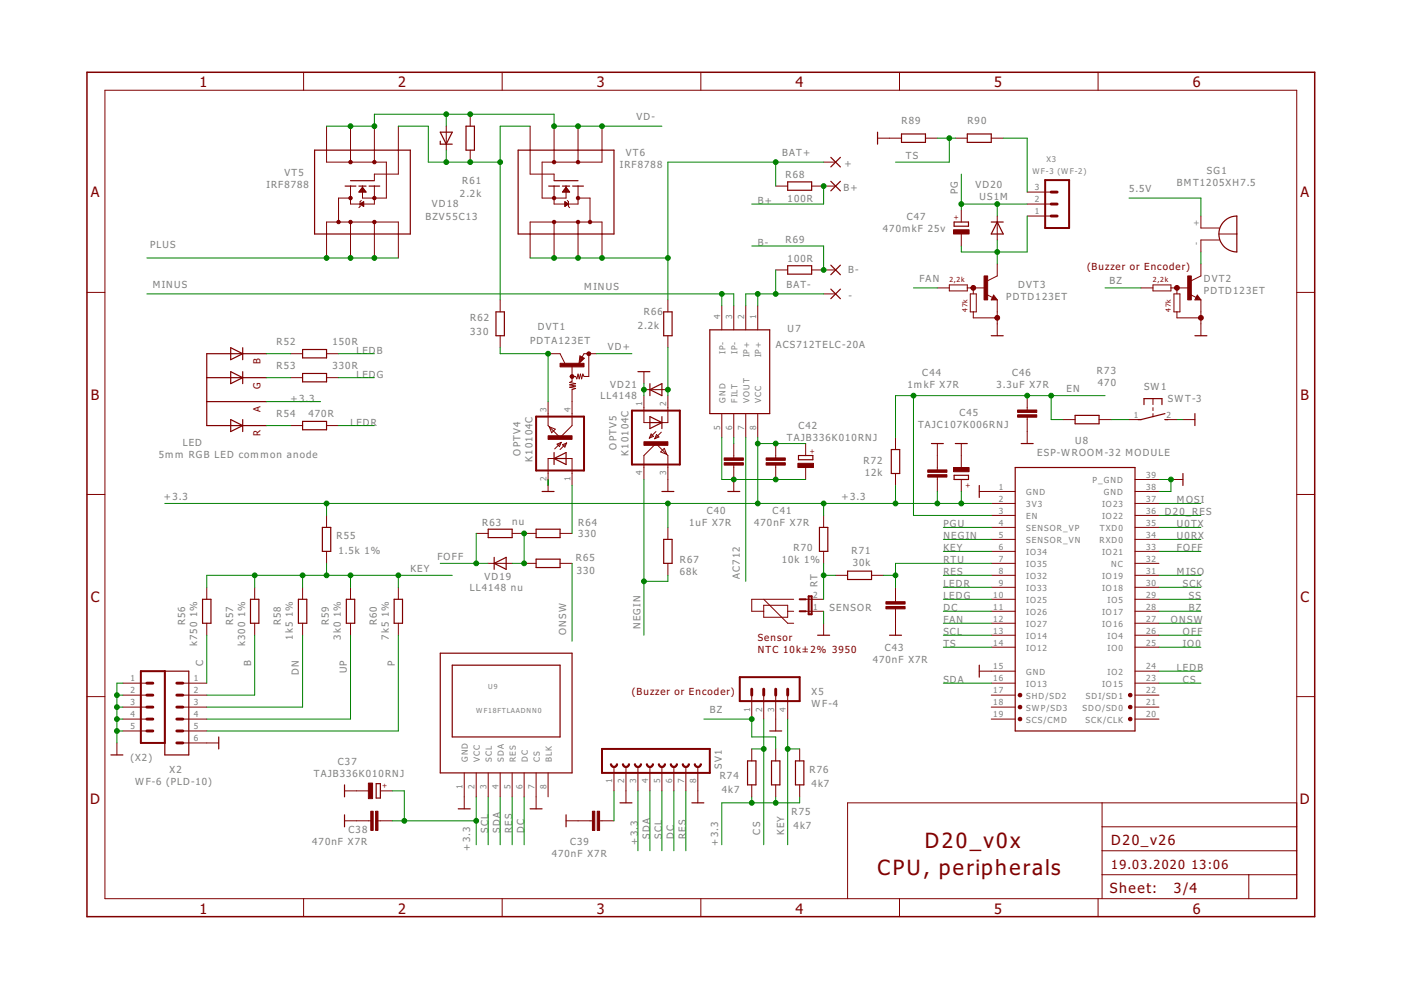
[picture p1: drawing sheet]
<svg xmlns="http://www.w3.org/2000/svg" width="297mm" height="210mm" viewBox="0 0 297 210" stroke-linecap="round" stroke-linejoin="round" font-family="sans-serif">
<g fill="none" stroke="#800000" stroke-width=".21">
<path d="M22.2 19.1h252.7v171.4h-252.7zM64.4 15.3v3.8M106.5 15.3v3.8M148.6 15.3v3.8M190.7 15.3v3.8M232.8 15.3v3.8M69.2 26.8v7.6h12.7v7.6h-5v-2.5M74.3 39.5v3.8h5.1v-3.8M74.3 26.8v7.6M76.6 40h.4M76.8 39.9h.2M76.8 39.7h.1"/>
<path d="M76.9 39.7l.7 1h-1.5zM79.4 26.8v7.6M84.5 26.8v10.1h-5.1v1.3M94.6 26.8v5M99.7 24.2v2.6M99.7 31.8v2.6M112.4 26.8v10.1h5.1v1.3M117.5 26.8v7.6M117.5 39.5v3.8h5.1v-3.8M119.8 40h.4M119.9 39.9h.2M120 39.7h.1"/>
<path d="M120 39.7l.8 1h-1.5zM122.6 26.8v7.6M127.6 26.8v7.6h-12.7v7.6h5.1v-2.5M164.5 39.5h2.5M172.1 39.5h5.1M174.6 34.4h2.6M186.1 29.3h5M196.2 29.3h2.5M202.5 29.3h2.6M210.2 29.3h2.5M69.2 54.7v-7.6h15.3v7.6M74.3 42h-2.5v5.1"/>
<path d="M74.3 47.1v7.6M76.2 40.6h1.3M76.3 40.4h1.1M76.3 43.3l.8-.5v1zM76.4 40.3h.9M76.4 43.2h.7M76.5 43.3h.6M76.5 40.2h.7M76.6 40.1h.5M76.6 43.1h.5M76.6 42.5l-.3 .3v1l-.2 .2M76.6 43.5h.5"/>
<path d="M76.8 43h.3M76.8 43.6h.3M76.9 42.9h.2M77 43.7h.1M79.4 47.1v7.6M112.4 54.7v-7.6h15.2v7.6M117.5 47.1v7.6M119.4 40.6h1.3M119.5 40.4h1.1M119.5 40.3h1M119.6 40.2h.8M119.7 40.1h.6"/>
<path d="M119.8 42.8l.7 .5-.7 .5zM119.8 43.7h.1M119.8 43.6h.2M119.8 43.5h.4M119.8 43.3h.6M119.8 43.2h.7M119.8 43.1h.5M119.8 43h.3M119.8 42.9h.1M120.3 42.5l.2 .3v1l.3 .2M122.6 42h2.5v5.1M122.6 47.1v7.6"/>
<path d="M164.5 57.2h2.5M172.1 57.2h5.1M203.8 44.5v2.6M203.8 49.6v2.6M211.4 45.8v5.1M211.4 56v2.5l-2 1M217.8 43.3h5.1M217.8 40.7h5.1M217.8 45.8h5.1M254.6 56v2.5l-2 1M254.6 45.8v2.5h4M258.4 49.6h3.8"/>
<path d="M258.6 50.9h-4v2.5M18.4 62h3.8M61.6 75h2.6M69.2 75h2.6M106 63.6v2.5M106 71.2v2.5M116.2 75h2.5l1.1 2M121.3 77.8v3l-.5 .3 1.2 .2-1.2 .3 1.2 .3-1.2 .2 1.2 .3-.7 .2v7.6l-2.6 2.6-2.5-2.6v-5M123 75.5l.9 .5-1.1 1zM124.8 75v4.8h-1l-.2-.5-.3 1-.2-1-.3 1-.2-1-.3 1-.3-.5h-.7M126.4 75h-2.6l-.4 .7M136.5 78.8v2.5"/>
<path d="M141.6 63.6v2.5M141.6 71.2v2.5M153 64.9v5M155.6 64.9v5M158.1 64.9v5M160.7 64.9v5M174.6 62.3h2.6M198.7 61h2.6M201.3 60.4h3.8v1.3h-3.8zM205.1 61h3.8M205.7 62.3h1.3v3.8h-1.3zM206.4 61v1.3"/>
<path d="M206.4 66.1v1.3h5M209.2 62.5l1.2 .6M210.7 62.6l.7 1h-1.2zM211.4 63.6v7.6M241.9 61h2.6M244.5 60.4h3.8v1.3h-3.8zM248.3 61h3.8M248.9 62.3h1.3v3.8h-1.3zM249.5 66.1v1.3h5.1M249.5 61v1.3M252.4 62.5l1.2 .6M253.9 62.6l.7 1h-1.3z"/>
<path d="M254.6 63.6v7.6M274.9 62h3.8M61.6 90.2h2.6M61.6 80.1h2.6M69.2 90.2h2.6M69.2 80.1h2.6M116.5 90.5l1.2 .5-.7 .8zM117.5 97.2h-1.3v7M118.1 94.2l.9-.4-.4 .9zM119 93.8l-1.4 1.4M119.3 94.3l.8-.4-.3 .9zM120 97.2h1.3v5.7"/>
<path d="M120.1 93.9l-1.4 1.4M136.5 83.9v5.7h1.3M136.5 82.6h5.1M138 92l.6 .5-.9 .4zM139.1 91.5l-1.4 1.4M139.2 92.1l.5 .5-.9 .4zM140.2 91.6l-1.4 1.4M140.8 95.1l.6 1.2-1.3-.5zM141.6 83.9v5.7h-1.3M153 87.7v5.1M155.6 87.7v5.1M155.6 94v3.1"/>
<path d="M155.6 98.6v5.6M158.1 87.7v5.1M160.7 87.7v5.1M164.5 94v3.1M164.5 98.6v3.1M170.8 94v2.6M170.8 99.1v2.6M189.9 92.8v2.5M198.7 94v5.6M203.8 94v5.1M217.8 83.9v3M217.8 88.5v5.5"/>
<path d="M225.4 89h2.5M233 89h2.6M239.4 89h2.5M244.5 84.5v1.3M244.5 86.4v.7M244.5 87.7v.6M247 89h2.5M250.8 89h2.5M18.4 104.8h3.8M69.2 109.3v2.5M69.2 116.9v2.5M101 113.1h2.5"/>
<path d="M103.5 119.4h5.1M108.6 113.1h5.1M111.1 119.4h2.6M118.7 113.1h2.6M118.7 119.4h2.6M136.5 101.7v-5.1l2.6-2.6 2.5 2.6v7.6M141.6 111.8v2.6M141.6 119.4v2.6M174.6 109.3v2.5M174.6 116.9v2.5M189.9 100.4v2.5M198.7 101.2v3"/>
<path d="M203.8 101.7v2.5M207.6 104.2h7.6M210.2 119.4h5M210.2 109.3h5M210.2 111.8h5M210.2 114.4h5M210.2 116.9h5M210.2 106.7h5M240.6 119.4h5.1M240.6 104.2h5.1M240.6 109.3h5.1M240.6 111.8h5.1"/>
<path d="M240.6 114.4h5.1M240.6 116.9h5.1M240.6 106.7h5.1M240.6 101.7h5.1M248.3 101.7h2.5M274.9 104.8h3.8M43.8 124.5v2.6M43.8 132.1v2.6M54 124.5v2.6M54 132.1v2.6M64.2 124.5v2.6M64.2 132.1v2.6"/>
<path d="M74.3 124.5v2.6M74.3 132.1v2.6M84.5 124.5v2.6M84.5 132.1v2.6M161.9 128.3h5.1v2.6h-5.1zM161.9 127.1l5.1 5h1.3M167 129.6h1.3M168.3 127.1h-8.9v2.5h2.5M170.8 129.6h3.8M170.8 127.1h3.8M174.6 132.1v2.6M177.2 122h2.5"/>
<path d="M184.8 122h2.5M189.9 124.5v3.1M189.9 129.1v5.6M210.2 129.6h5M210.2 127.1h5M210.2 132.1h5M210.2 122h5M210.2 124.5h5M210.2 134.7h5M210.2 137.2h5M240.6 129.6h5.1M240.6 127.1h5.1"/>
<path d="M240.6 132.1h5.1M240.6 122h5.1M240.6 124.5h5.1M240.6 134.7h5.1M240.6 137.2h5.1M18.4 147.7h3.8M24.8 157.5v2.6M26.1 144.8h5M26.1 147.4h5M26.1 149.9h5M26.1 152.5h5M26.1 155h5"/>
<path d="M38.8 144.8h5M38.8 147.4h5M38.8 149.9h5M38.8 152.5h5M38.8 155h5M38.8 157.5h7.6M159.4 147.4v5.1M159.4 158.8v2.5M161.9 147.4v5.1M164.5 147.4v7.6M164.5 158.8v2.5M167 147.4v5.1"/>
<path d="M169.5 158.8v2.5M207.6 142.3h7.6M210.2 144.8h5M210.2 147.4h5M210.2 149.9h5M210.2 152.5h5M240.6 144.8h5.1M240.6 142.3h5.1M240.6 147.4h5.1M240.6 149.9h5.1M240.6 152.5h5.1M274.9 147.7h3.8"/>
<path d="M73 174h5.6M73 167.7h5.1M80.1 174h3.1M80.6 167.7h2.6M98.4 163.9v7.6M101 163.9v5.1M103.5 163.9v5.1M106 163.9v5.1M108.6 163.9v5.1M111.1 163.9v5.1M113.7 163.9v7.6M116.2 163.9v5.1"/>
<path d="M120 174h5.6M127.1 174h3.1M130.2 162.6v5.1M132.7 162.6v7.6M135.3 162.6v5.1M137.8 162.6v5.1M140.3 162.6v5.1M142.9 162.6v5.1M145.4 162.6v5.1M148 162.6v7.6M159.4 166.4v2.6M164.5 166.4v2.6"/>
<path d="M169.5 166.4v2.6M233.7 170.2v20.3M233.7 175.3h41.2M274.9 170.2h-95.2v20.3M64.4 190.5v3.9M106.5 190.5v3.9M148.6 190.5v3.9M190.7 190.5v3.9M232.8 190.5v3.9M233.7 185.5h41.2M233.7 180.4h41.2M264.8 185.5v5"/>
</g>
<path d="M18.4 15.3h260.3v179.1h-260.3z" fill="none" stroke="#800000" stroke-width=".32"/>
<g fill="none" stroke="#800000" stroke-width=".25">
<path d="M66.7 31.8h20.3v17.8h-20.3zM73.2 39.5h2.3M74.3 38.3h5.1M76.1 39.5h1.5M78.3 39.5h2.2M93.3 28h2.6l-1.3 2.6zM93.3 29.9v.7h2.6M98.8 26.8h1.8v5h-1.8zM109.9 31.8h20.3v17.8h-20.3zM116.3 39.5h2.3M117.5 38.3h5.1M119.3 39.5h1.5"/>
<path d="M121.4 39.5h2.3M167 38.6h5.1v1.7h-5.1zM176.1 38.4l2.1 2.1M176.1 33.4l2.1 2M178.2 38.4l-2.1 2.1M178.2 33.4l-2.1 2M186.1 28v2.6M191.1 28.4h5.1v1.8h-5.1zM205.1 28.4h5.1v1.8h-5.1zM167 56.3h5.1v1.8h-5.1zM176.1 56.2l2.1 2.1M178.2 56.2l-2.1 2.1"/>
<path d="M202.3 47.1h3v.9h-3zM210.2 47.1h2.5M211.4 47.1l1.3 2.5h-2.5zM259.4 47.1l.3-.4a3.7 3.7 0 0 1 2.5-.9v7.6a3.8 3.8 0 0 1-3.4-2.2 3.8 3.8 0 0 1 .6-4.1zM48.9 73.7l2.6 1.3-2.6 1.3zM48.9 78.8l2.6 1.3-2.6 1.2zM51.5 73.7v2.6M51.5 78.8v2.5M56.5 75h-12.7v15.2h12.7M64.2 74.1h5v1.8h-5zM64.2 79.2h5v1.8h-5zM105.2 66.1h1.7v5.1h-1.7z"/>
<path d="M123.1 75.6l.6 .4-.8 .8 .2-1 .3 .2-.2 .4v-.4M135.3 78.8h2.5M140.7 66.1h1.8v5.1h-1.8zM150.5 69.9h12.7v17.8h-12.7zM176.1 61.3l2.1 2M178.2 61.3l-2.1 2M210.2 71.2h2.5M210.7 63.1l.1 .2h-.4l.3-.5 .5 .7h-.8M253.3 71.2h2.6M253.9 63.1l.1 .2h-.4l.3-.5 .5 .7h-.8M43.8 80.1h12.7M43.8 85.2h12.7"/>
<path d="M48.9 89l2.6 1.2-2.6 1.3zM51.5 89v2.5M64.2 89.3h5v1.8h-5zM117.5 97.2l2.5-1.3v2.6zM117.5 95.9v2.6M117.5 97.2h2.5M137.8 88.3l2.5 1.3-2.5 1.3zM137.8 82.6l2.5-1.3v2.6zM137.8 81.3v2.6M137.8 89.6h2.5M140.3 88.3v2.6M169.3 96.6h3v.9h-3z"/>
<path d="M189 95.3h1.8v5.1h-1.8zM197.5 94h2.5M202.5 94h2.6M215.2 99.1h25.4v55.9h-25.4zM216.5 94h2.6M227.9 88.1h5.1v1.8h-5.1zM242.5 85.8v-1.3h3.9v1.3M247 87.7l-5.1 1.3h-.6M247 89h.6M253.3 87.7v2.5M68.3 111.8h1.8v5.1h-1.8zM103.5 112.2h5.1v1.8h-5.1z"/>
<path d="M104.8 119.4l2.5-1.2v2.5zM104.8 118.2v2.5M113.7 112.2h5v1.8h-5zM113.7 118.6h5v1.7h-5zM114.9 104.2h2.6M140.3 104.2h2.6M140.7 114.4h1.8v5h-1.8zM154.3 104.2h2.5M173.7 111.8h1.8v5.1h-1.8zM202.3 100.8h3v.9h-3zM207.6 102.9v2.6M250.8 100.4v2.5"/>
<path d="M42.9 127.1h1.8v5h-1.8zM53.1 127.1h1.8v5h-1.8zM63.3 127.1h1.7v5h-1.7zM73.4 127.1h1.8v5h-1.8zM83.6 127.1h1.7v5h-1.7zM93.3 138.5h28v25.4h-28zM173.4 134.7h2.5M179.7 121.1h5.1v1.8h-5.1zM188.6 134.7h2.5M34.9 142.3h5.1v17.8h-5.1zM46.4 156.3v2.5M95.9 141h22.8v15.3h-22.8z"/>
<path d="M163.2 155h2.5M207.6 141v2.6M23.5 160.1h2.6M73 166.4v2.6M73 172.8v2.5M79.8 166.2h.8v3h-.8zM97.2 171.5h2.5M112.4 171.5h2.5M120 172.8v2.5M131.4 170.2h2.6M146.7 170.2h2.5M158.5 161.3h1.8v5.1h-1.8z"/>
<path d="M163.6 161.3h1.8v5.1h-1.8zM168.7 161.3h1.7v5.1h-1.7z"/>
</g>
<g fill="#800000" stroke="#800000" stroke-width=".21">
<path d="M120.9 79.6a.4 .4 0 0 1 .7 0 .4 .4 0 0 1-.2 .6 .4 .4 0 0 1-.5-.4l.4-.1 .1 .2-.5-.1z" fill-rule="evenodd"/>
<path d="M124.5 74.8a.4 .4 0 0 1 .6-.1 .4 .4 0 0 1-.1 .7 .4 .4 0 0 1-.6-.4h.5h-.5z" fill-rule="evenodd"/>
<path d="M216.1 147a.39 .39 0 0 1 .5 .2 .39 .39 0 0 1-.3 .6 .39 .39 0 0 1-.4-.4l.4-.1 .1 .1h-.5z" fill-rule="evenodd"/>
<path d="M216.1 149.6a.39 .39 0 0 1 .5 .2 .39 .39 0 0 1-.3 .5 .39 .39 0 0 1-.4-.4l.4-.1 .1 .2-.5-.1z" fill-rule="evenodd"/>
<path d="M216.1 152.1a.39 .39 0 0 1 .5 .2 .39 .39 0 0 1-.3 .5 .39 .39 0 0 1-.4-.3l.4-.2 .1 .2h-.5z" fill-rule="evenodd"/>
<path d="M239.4 147a.39 .39 0 0 1 .6 .2 .39 .39 0 0 1-.3 .6 .39 .39 0 0 1-.5-.4l.5-.1v.1h-.5z" fill-rule="evenodd"/>
<path d="M239.4 149.6a.39 .39 0 0 1 .6 .2 .39 .39 0 0 1-.3 .5 .39 .39 0 0 1-.5-.4l.5-.1v.2l-.5-.1z" fill-rule="evenodd"/>
<path d="M239.4 152.1a.39 .39 0 0 1 .6 .2 .39 .39 0 0 1-.3 .5 .39 .39 0 0 1-.5-.3l.5-.2v.2h-.5z" fill-rule="evenodd"/>
<path d="M206.1 60.9h.5v.3h-.5v-.2h.3h-.3z" fill-rule="evenodd"/>
<path d="M211.2 67.2h.5v.4h-.5l-.1-.2h.4h-.4z" fill-rule="evenodd"/>
<path d="M206 60.6a.51 .51 0 0 1 .8 .2 .51 .51 0 0 1-.3 .7 .51 .51 0 0 1-.7-.5h.3a.25 .25 0 0 1 .3-.2 .25 .25 0 0 1 .2 .3 .25 .25 0 0 1-.5 .1l-.3-.2z" fill-rule="evenodd"/>
<path d="M211.1 67a.51 .51 0 0 1 .8 .2 .51 .51 0 0 1-.3 .7 .51 .51 0 0 1-.7-.5h.3a.25 .25 0 0 1 .3-.3 .25 .25 0 0 1 .1 .4 .25 .25 0 0 1-.4 0l-.3-.1z" fill-rule="evenodd"/>
<path d="M249.3 60.9l.3-.2 .3 .3-.1 .2h-.5l-.1-.2h.4h-.4z" fill-rule="evenodd"/>
<path d="M254.4 67.2l.3-.1 .2 .3v.2h-.5l-.1-.2h.4h-.4z" fill-rule="evenodd"/>
<path d="M249.2 60.6a.51 .51 0 0 1 .8 .2 .51 .51 0 0 1-.3 .7 .51 .51 0 0 1-.7-.5h.3a.26 .26 0 0 1 .3-.2 .26 .26 0 0 1 .1 .4 .26 .26 0 0 1-.4 0l-.3-.2z" fill-rule="evenodd"/>
<path d="M254.3 67a.51 .51 0 0 1 .8 .2 .51 .51 0 0 1-.4 .7 .51 .51 0 0 1-.6-.5h.3a.26 .26 0 0 1 .3-.2 .26 .26 0 0 1 .1 .4 .26 .26 0 0 1-.4-.1l-.3-.1z" fill-rule="evenodd"/>
<path d="M134.5 162h.2a.51 .51 0 0 0 .6 .5 .51 .51 0 0 0 .5-.5h.2a.76 .76 0 0 1-.7 .7 .76 .76 0 0 1-.8-.7z" fill-rule="evenodd"/>
<path d="M132 162h.2a.51 .51 0 0 0 .5 .5 .51 .51 0 0 0 .5-.5h.3a.76 .76 0 0 1-.8 .7 .76 .76 0 0 1-.7-.7z" fill-rule="evenodd"/>
<path d="M129.4 162h.3a.51 .51 0 0 0 .5 .5 .51 .51 0 0 0 .5-.5h.2a.76 .76 0 0 1-.7 .7 .76 .76 0 0 1-.8-.7z" fill-rule="evenodd"/>
<path d="M139.6 162h.2a.51 .51 0 0 0 .5 .5 .51 .51 0 0 0 .5-.5h.3a.76 .76 0 0 1-.8 .7 .76 .76 0 0 1-.7-.7z" fill-rule="evenodd"/>
<path d="M137 162h.3a.51 .51 0 0 0 .5 .5 .51 .51 0 0 0 .5-.5h.3a.76 .76 0 0 1-.8 .7 .76 .76 0 0 1-.8-.7z" fill-rule="evenodd"/>
<path d="M147.2 162h.2a.51 .51 0 0 0 .6 .5 .51 .51 0 0 0 .5-.5h.2a.76 .76 0 0 1-.7 .7 .76 .76 0 0 1-.8-.7z" fill-rule="evenodd"/>
<path d="M144.7 162h.2a.51 .51 0 0 0 .5 .5 .51 .51 0 0 0 .5-.5h.3a.76 .76 0 0 1-.8 .7 .76 .76 0 0 1-.7-.7z" fill-rule="evenodd"/>
<path d="M142.1 162h.3a.51 .51 0 0 0 .5 .5 .51 .51 0 0 0 .5-.5h.2a.76 .76 0 0 1-.7 .7 .76 .76 0 0 1-.8-.7z" fill-rule="evenodd"/>
<circle cx="117.5" cy="42" r=".36"/>
<circle cx="122.6" cy="42" r=".36"/>
<circle cx="125.1" cy="47.1" r=".36"/>
<circle cx="117.5" cy="34.4" r=".36"/>
<circle cx="122.6" cy="47.1" r=".36"/>
<circle cx="117.5" cy="47.1" r=".36"/>
<circle cx="122.6" cy="34.4" r=".36"/>
<circle cx="79.4" cy="42" r=".36"/>
<circle cx="74.3" cy="42" r=".36"/>
<circle cx="71.8" cy="47.1" r=".36"/>
<circle cx="79.4" cy="34.4" r=".36"/>
<circle cx="74.3" cy="47.1" r=".36"/>
<circle cx="79.4" cy="47.1" r=".36"/>
<circle cx="74.3" cy="34.4" r=".36"/>
</g>
<g fill="#800000" stroke="#800000" stroke-width=".21">
<path d="M118.7 77h5.1v.8h-5.1z"/>
<path d="M116.2 92.4h5.1v.8h-5.1z"/>
<path d="M136.5 93.7h5.1v.7h-5.1z"/>
<path d="M153.5 98.1h4.1v.5h-4.1z"/>
<path d="M153.5 97.1h4.1v.5h-4.1z"/>
<path d="M162.4 97.1h4.1v.5h-4.1z"/>
<path d="M162.4 98.1h4.1v.5h-4.1z"/>
<path d="M169.2 98.2h3.3v.9h-3.3z"/>
<path d="M202.2 99.1h3.3v.9h-3.3z"/>
<path d="M187.8 128.6h4.1v.5h-4.1z"/>
<path d="M187.8 127.6h4.1v.5h-4.1z"/>
<path d="M196.7 99.6h4.1v.5h-4.1z"/>
<path d="M196.7 100.6h4.1v.6h-4.1z"/>
<path d="M215.8 86.9h4v.5h-4z"/>
<path d="M215.8 87.9h4v.6h-4z"/>
<path d="M208.6 58.5h.8v5.1h-.8z"/>
<path d="M202.2 48.7h3.3v.9h-3.3z"/>
<path d="M251.8 58.5h.8v5.1h-.8z"/>
<path d="M78.6 172h.5v4.1h-.5z"/>
<path d="M79.6 172h.5v4.1h-.5z"/>
<path d="M78.1 166h.9v3.3h-.9z"/>
<path d="M125.6 172h.5v4.1h-.5z"/>
<path d="M126.6 172h.5v4.1h-.5z"/>
</g>
<path d="M221.6 38.2h5.1v10.1h-5.1zM113.7 88.3h10.1v11.5h-10.1zM134 87.1h10.1v11.4h-10.1zM169.5 129.6h1.3M169.5 127.1h1.3M171.4 126.4h.7v3.8h-.7zM29.9 142.3h5v15.2h-5zM127.6 158.8h22.9v5.1h-22.9zM156.8 143.6h12.7v5.1h-12.7z" fill="none" stroke="#800000" stroke-width=".42"/>
<g fill="none" stroke="#800000" stroke-width=".61">
<path d="M222.9 45.8h1.2M222.9 43.3h1.2M222.9 40.7h1.2M31.1 144.8h1.3M31.1 147.4h1.3M31.1 149.9h1.3M31.1 152.5h1.3M31.1 155h1.3M37.5 144.8h1.3M37.5 147.4h1.3M37.5 149.9h1.3M37.5 152.5h1.3"/>
<path d="M37.5 155h1.3M37.5 157.5h1.3M159.4 146.1v1.3M161.9 146.1v1.3M164.5 146.1v1.3M167 146.1v1.3"/>
</g>
<g fill="none" stroke="#008000" stroke-width=".21">
<path d="M69.2 26.8h10.2v-2.6h38.1v2.6h22.8M84.5 26.8h6.3v7.6h15.2M94.6 24.2v2.6M94.6 31.8v2.6M112.4 26.8h-6.4v36.8M164.5 34.4v5.1M174.6 39.5v3.8h-15.2M174.6 34.4h-33v29.2M198.7 29.3h3.8M201.3 29.3v5.1h-11.4M203.8 36.9v7.6M212.7 29.3h5.1v11.4"/>
<path d="M31.1 54.7h53.4M112.4 54.7h29.2M159.4 52.2h15.2v5M164.5 57.2v5.1M203.8 43.3h14M211.4 43.3v2.5M211.4 50.9v5.1M217.8 45.8v7.6h-14v-1.2M239.4 42h15.2v3.8M254.6 53.4v2.6M31.1 62.3h124.5v2.6M56.5 75h5.1"/>
<path d="M71.8 75h7.6M106 73.7v1.3h10.2v10.2M126.4 75h7.6M141.6 73.7v10.2M153 62.3v2.6M160.7 62.3v2.6M174.6 62.3h-16.5v2.6M193.7 61h5M234.3 61h7.6M56.5 85.2h11.5M56.5 90.2h5.1M56.5 80.1h5.1"/>
<path d="M71.8 90.2h7.6M71.8 80.1h7.6M136.5 81.3v2.6M153 92.8v8.9h17.8M155.6 92.8v1.2M158.1 92.8v30.5M160.7 92.8v13.9M160.7 94h10.1M193.7 83.9v25.4h16.5M222.9 83.9v5.1h2.5M234.3 83.9h-44.4v8.9M235.6 89h3.8"/>
<path d="M249.5 89h1.3M34.9 106.7h175.3M69.2 106.7v2.6M69.2 119.4v2.6M93.3 119.4h10.2M101 113.1v6.3M111.1 113.1v6.3h-2.5M116.2 101.7v1.2M121.3 102.9v10.2M121.3 119.4v16.6M136.5 101.7v33M141.6 106.7v5.1"/>
<path d="M174.6 106.7v2.6M174.6 119.4v7.7M189.9 102.9v3.8M198.7 104.2v2.5M200 114.4h10.2M200 116.9h10.2M200 111.8h10.2M203.8 104.2v2.5M210.2 119.4h-20.3v5.1M245.7 101.7h2.6v2.5h-2.6M245.7 114.4h8.9M245.7 116.9h8.9"/>
<path d="M245.7 106.7h8.9M245.7 111.8h8.9M245.7 109.3h8.9M43.8 134.7v10.1M54 134.7v12.7h-10.2M54 122v2.5M64.2 134.7v15.2h-20.4M64.2 122v2.5M74.3 134.7v17.8h-30.5M74.3 122v2.5M84.5 134.7v20.3h-40.7M84.5 122v2.5"/>
<path d="M95.9 122h-52.1v2.5M141.6 122v1.3h-5.1M174.6 129.6v2.5M174.6 122h2.6M187.3 122h2.6M200 132.1h10.2M200 134.7h10.2M200 129.6h10.2M200 137.2h10.2M200 122h10.2M200 124.5h10.2M200 127.1h10.2"/>
<path d="M245.7 132.1h8.9M245.7 134.7h8.9M245.7 129.6h8.9M245.7 137.2h8.9M245.7 122h8.9M245.7 124.5h8.9M245.7 127.1h8.9M24.8 147.4h1.3M24.8 149.9h1.3M24.8 152.5h1.3M24.8 155h1.3M26.1 144.8h-1.3v12.7"/>
<path d="M149.2 152.5h10.2v3.8h5.1v2.5M159.4 158.8h2.5M161.9 152.5v26.6M167 158.8h2.5M167 152.5v26.6M200 144.8h10.2M245.7 144.8h8.9M245.7 142.3h8.9M83.2 167.7h2.5v6.3M83.2 174h17.8M101 169v10.1M103.5 169v10.1"/>
<path d="M106 169v10.1M108.6 169v10.1M111.1 169v10.1M130.2 167.7v6.3M135.3 167.7v12.7M137.8 167.7v12.7M140.3 167.7v12.7M142.9 167.7v12.7M145.4 167.7v12.7M159.4 169v1.2M164.5 169v1.2M169.5 169v1.2h-16.5v8.9"/>
</g>
<g fill="#008000" stroke="#008000" stroke-width=".21">
<circle cx="136.5" cy="82.6" r=".51"/>
<circle cx="248.3" cy="101.7" r=".51"/>
<circle cx="24.8" cy="147.4" r=".51"/>
<circle cx="24.8" cy="149.9" r=".51"/>
<circle cx="24.8" cy="152.5" r=".51"/>
<circle cx="24.8" cy="155" r=".51"/>
<circle cx="155.6" cy="101.7" r=".51"/>
<circle cx="164.5" cy="101.7" r=".51"/>
<circle cx="153" cy="62.3" r=".51"/>
<circle cx="94.6" cy="34.4" r=".51"/>
<circle cx="99.7" cy="34.4" r=".51"/>
<circle cx="106" cy="34.4" r=".51"/>
<circle cx="127.6" cy="26.8" r=".51"/>
<circle cx="122.6" cy="26.8" r=".51"/>
<circle cx="74.3" cy="26.8" r=".51"/>
<circle cx="79.4" cy="26.8" r=".51"/>
<circle cx="117.5" cy="26.8" r=".51"/>
<circle cx="94.6" cy="24.2" r=".51"/>
<circle cx="99.7" cy="24.2" r=".51"/>
<circle cx="116.2" cy="75" r=".51"/>
<circle cx="136.5" cy="123.3" r=".51"/>
<circle cx="141.6" cy="82.6" r=".51"/>
<circle cx="117.5" cy="54.7" r=".51"/>
<circle cx="122.6" cy="54.7" r=".51"/>
<circle cx="164.5" cy="34.4" r=".51"/>
<circle cx="127.6" cy="54.7" r=".51"/>
<circle cx="141.6" cy="54.7" r=".51"/>
<circle cx="101" cy="119.4" r=".51"/>
<circle cx="111.1" cy="113.1" r=".51"/>
<circle cx="111.1" cy="119.4" r=".51"/>
<circle cx="74.3" cy="54.7" r=".51"/>
<circle cx="79.4" cy="54.7" r=".51"/>
<circle cx="69.2" cy="54.7" r=".51"/>
<circle cx="160.7" cy="94" r=".51"/>
<circle cx="203.8" cy="106.7" r=".51"/>
<circle cx="160.7" cy="106.7" r=".51"/>
<circle cx="198.7" cy="106.7" r=".51"/>
<circle cx="189.9" cy="106.7" r=".51"/>
<circle cx="141.6" cy="106.7" r=".51"/>
<circle cx="174.6" cy="106.7" r=".51"/>
<circle cx="69.2" cy="106.7" r=".51"/>
<circle cx="164.5" cy="94" r=".51"/>
<circle cx="85.7" cy="174" r=".51"/>
<circle cx="101" cy="174" r=".51"/>
<circle cx="159.4" cy="170.2" r=".51"/>
<circle cx="164.5" cy="170.2" r=".51"/>
<circle cx="160.7" cy="62.3" r=".51"/>
<circle cx="164.5" cy="62.3" r=".51"/>
<circle cx="217.8" cy="83.9" r=".51"/>
<circle cx="222.9" cy="83.9" r=".51"/>
<circle cx="193.7" cy="83.9" r=".51"/>
<circle cx="189.9" cy="122" r=".51"/>
<circle cx="69.2" cy="122" r=".51"/>
<circle cx="64.2" cy="122" r=".51"/>
<circle cx="84.5" cy="122" r=".51"/>
<circle cx="54" cy="122" r=".51"/>
<circle cx="74.3" cy="122" r=".51"/>
<circle cx="167" cy="158.8" r=".51"/>
<circle cx="174.6" cy="122" r=".51"/>
<circle cx="203.8" cy="43.3" r=".51"/>
<circle cx="211.4" cy="43.3" r=".51"/>
<circle cx="211.4" cy="53.4" r=".51"/>
<circle cx="201.3" cy="29.3" r=".51"/>
<circle cx="159.4" cy="152.5" r=".51"/>
<circle cx="161.9" cy="158.8" r=".51"/>
<circle cx="174.6" cy="39.5" r=".51"/>
<circle cx="174.6" cy="57.2" r=".51"/>
</g>
<g font-size="5.4" fill="#800000">
<text x="196.1" y="179.7">D20_v0x</text>
<text x="186" y="185.5">CPU, peripherals</text>
</g>
<g font-size="3.7" fill="#800000">
<text x="42.3" y="18.5">1</text>
<text x="84.4" y="18.5">2</text>
<text x="126.5" y="18.5">3</text>
<text x="168.7" y="18.5">4</text>
<text x="210.8" y="18.5">5</text>
<text x="252.9" y="18.5">6</text>
<text x="19.2" y="41.9">A</text>
<text x="275.7" y="41.9">A</text>
<text x="19.3" y="84.7">B</text>
<text x="275.8" y="84.7">B</text>
<text x="19.2" y="127.6">C</text>
<text x="275.7" y="127.6">C</text>
<text x="19.1" y="170.4">D</text>
<text x="275.6" y="170.4">D</text>
<text x="42.3" y="193.7">1</text>
<text x="84.4" y="193.7">2</text>
<text x="126.5" y="193.7">3</text>
<text x="168.7" y="193.7">4</text>
<text x="210.8" y="193.7">5</text>
<text x="252.9" y="193.7">6</text>
</g>
<g font-size="3.6" fill="#800000">
<text x="235.6" y="179.1">D20_v26</text>
<text x="235.3" y="189.4">Sheet:</text>
<text x="248.9" y="189.3">3/4</text>
</g>
<g font-size="3.2" fill="#800000">
<text x="235.6" y="184.2">19.03.2020</text>
<text x="252.6" y="184.2">13:06</text>
</g>
<g font-size="2.5" fill="#808080">
<text x="135" y="25.5">VD-</text>
<text x="191.1" y="26.2">R89</text>
<text x="205.1" y="26.2">R90</text>
<text x="131.4" y="35.6">IRF8788</text>
<text x="132.7" y="33.1">VT6</text>
<text x="165.8" y="33.1">BAT+</text>
<text x="179" y="35.4">+</text>
<text x="192.1" y="33.6">TS</text>
<text x="56.5" y="40">IRF8788</text>
<text x="60.3" y="37.4">VT5</text>
<text x="97.5" y="41.7">2.2k</text>
<text x="98" y="38.9">R61</text>
<text x="166.6" y="37.6">R68</text>
<text x="178.8" y="40.5">B+</text>
<text x="203.1" y="41.2" transform="rotate(-90 203.1 41.2)">PG</text>
<text x="206.8" y="40">VD20</text>
<text x="239.4" y="40.7">5.5V</text>
<text x="249.5" y="39.5">BMT1205XH7.5</text>
<text x="255.9" y="36.9">SG1</text>
<text x="90.2" y="46.7">BZV55C13</text>
<text x="91.6" y="43.9">VD18</text>
<text x="160.7" y="43.3">B+</text>
<text x="167" y="42.8">100R</text>
<text x="192.3" y="46.6">C47</text>
<text x="207.7" y="42.5">US1M</text>
<text x="31.8" y="52.7">PLUS</text>
<text x="160.7" y="52.1">B-</text>
<text x="166.6" y="51.6">R69</text>
<text x="187.2" y="49.1">470mkF 25v</text>
<text x="167" y="55.4">100R</text>
<text x="179.8" y="57.9">B-</text>
<text x="194.9" y="59.8">FAN</text>
<text x="255.2" y="59.8">DVT2</text>
<text x="32.4" y="61">MINUS</text>
<text x="123.9" y="61.5">MINUS</text>
<text x="166.7" y="61">BAT-</text>
<text x="179.9" y="63.3">-</text>
<text x="213.3" y="63.6">PDTD123ET</text>
<text x="215.9" y="61">DVT3</text>
<text x="235.2" y="60.3">BZ</text>
<text x="255.2" y="62.3">PDTD123ET</text>
<text x="99.7" y="70.9">330</text>
<text x="99.7" y="68.1">R62</text>
<text x="114" y="69.9">DVT1</text>
<text x="135.3" y="69.7">2.2k</text>
<text x="136.5" y="66.9">R66</text>
<text x="167" y="70.4">U7</text>
<text x="58.6" y="73.2">R52</text>
<text x="70.5" y="73.2">150R</text>
<text x="75.6" y="75">LEDB</text>
<text x="112.4" y="73">PDTA123ET</text>
<text x="128.9" y="74.2">VD+</text>
<text x="164.5" y="73.7">ACS712TELC-20A</text>
<text x="58.6" y="78.3">R53</text>
<text x="70.5" y="78.3">330R</text>
<text x="75.6" y="80.1">LEDG</text>
<text x="129.4" y="82.3">VD21</text>
<text x="192.4" y="82.2">1mkF X7R</text>
<text x="195.5" y="79.7">C44</text>
<text x="211.3" y="82.2">3.3uF X7R</text>
<text x="214.6" y="79.7">C46</text>
<text x="226.1" y="83.1">EN</text>
<text x="232.6" y="79.3">R73</text>
<text x="232.8" y="81.9">470</text>
<text x="242.6" y="82.6">SW1</text>
<text x="58.6" y="88.4">R54</text>
<text x="61.6" y="85.2">+3.3</text>
<text x="65.4" y="88.5">470R</text>
<text x="127.3" y="84.6">LL4148</text>
<text x="203.4" y="88.2">C45</text>
<text x="247.6" y="85.2">SWT-3</text>
<text x="38.8" y="94.6">LED</text>
<text x="74.3" y="90.2">LEDR</text>
<text x="130.7" y="95.3" transform="rotate(-90 130.7 95.3)">OPTV5</text>
<text x="166.8" y="93.6">TAJB336K010RNJ</text>
<text x="169.3" y="91">C42</text>
<text x="194.6" y="90.7">TAJC107K006RNJ</text>
<text x="227.9" y="94">U8</text>
<text x="33.7" y="97.1">5mm RGB LED common anode</text>
<text x="110.4" y="96.6" transform="rotate(-90 110.4 96.6)">OPTV4</text>
<text x="112.9" y="97.9" transform="rotate(-90 112.9 97.9)">K10104C</text>
<text x="133.2" y="96.6" transform="rotate(-90 133.2 96.6)">K10104C</text>
<text x="183.1" y="98.4">R72</text>
<text x="183.4" y="100.9">12k</text>
<text x="219.9" y="96.6">ESP-WROOM-32 MODULE</text>
<text x="34.7" y="106">+3.3</text>
<text x="178.4" y="106">+3.3</text>
<text x="249.5" y="106.7">MOSI</text>
<text x="102.2" y="111.6">R63</text>
<text x="108.6" y="111.3">nu</text>
<text x="122.6" y="113.9">330</text>
<text x="122.6" y="111.6">R64</text>
<text x="146.1" y="111.4">1uF X7R</text>
<text x="149.8" y="108.9">C40</text>
<text x="159.9" y="111.4">470nF X7R</text>
<text x="163.8" y="108.9">C41</text>
<text x="200" y="111.8">PGU</text>
<text x="247" y="109.3">D20_RES</text>
<text x="249.5" y="111.8">U0TX</text>
<text x="71.3" y="114.4">R55</text>
<text x="71.8" y="117.4">1.5k 1%</text>
<text x="92.7" y="118.7">FOFF</text>
<text x="122.1" y="118.9">R65</text>
<text x="144.1" y="119.4">R67</text>
<text x="165.7" y="119.4">10k 1%</text>
<text x="168.3" y="116.9">R70</text>
<text x="180.5" y="117.4">R71</text>
<text x="180.8" y="119.9">30k</text>
<text x="200" y="114.4">NEGIN</text>
<text x="200" y="119.4">RTU</text>
<text x="200" y="116.9">KEY</text>
<text x="249.5" y="116.9">FOFF</text>
<text x="249.5" y="114.4">U0RX</text>
<text x="87" y="121.2">KEY</text>
<text x="99.6" y="125.3">LL4148 nu</text>
<text x="102.7" y="123">VD19</text>
<text x="122.3" y="121.7">330</text>
<text x="144.1" y="122">68k</text>
<text x="156.8" y="122.7" transform="rotate(-90 156.8 122.7)">AC712</text>
<text x="173.3" y="124.5" transform="rotate(-90 173.3 124.5)">RT</text>
<text x="200" y="122">RES</text>
<text x="200" y="124.5">LEDR</text>
<text x="249.5" y="122">MISO</text>
<text x="250.8" y="124.5">SCK</text>
<text x="41.8" y="130.8" transform="rotate(-90 41.8 130.8)">1%</text>
<text x="52" y="130.8" transform="rotate(-90 52 130.8)">1%</text>
<text x="62.1" y="130.8" transform="rotate(-90 62.1 130.8)">1%</text>
<text x="72.3" y="130.8" transform="rotate(-90 72.3 130.8)">1%</text>
<text x="82.4" y="130.8" transform="rotate(-90 82.4 130.8)">1%</text>
<text x="175.9" y="129.6">SENSOR</text>
<text x="200" y="129.6">DC</text>
<text x="200" y="127.1">LEDG</text>
<text x="252.1" y="129.6">BZ</text>
<text x="252.1" y="127.1">SS</text>
<text x="39.3" y="132.6" transform="rotate(-90 39.3 132.6)">R56</text>
<text x="41.8" y="136.9" transform="rotate(-90 41.8 136.9)">k750</text>
<text x="49.4" y="132.6" transform="rotate(-90 49.4 132.6)">R57</text>
<text x="52" y="136.9" transform="rotate(-90 52 136.9)">k300</text>
<text x="59.6" y="132.6" transform="rotate(-90 59.6 132.6)">R58</text>
<text x="62.1" y="135.6" transform="rotate(-90 62.1 135.6)">1k5</text>
<text x="69.7" y="132.6" transform="rotate(-90 69.7 132.6)">R59</text>
<text x="72.3" y="135.6" transform="rotate(-90 72.3 135.6)">3k0</text>
<text x="79.9" y="132.6" transform="rotate(-90 79.9 132.6)">R60</text>
<text x="82.4" y="135.6" transform="rotate(-90 82.4 135.6)">7k5</text>
<text x="120" y="134.7" transform="rotate(-90 120 134.7)">ONSW</text>
<text x="135.8" y="133.4" transform="rotate(-90 135.8 133.4)">NEGIN</text>
<text x="200" y="132.1">FAN</text>
<text x="200" y="134.7">SCL</text>
<text x="200" y="137.2">TS</text>
<text x="248.3" y="132.1">ONSW</text>
<text x="250.8" y="137.2">IO0</text>
<text x="250.8" y="134.7">OFF</text>
<text x="43.1" y="141.3" transform="rotate(-90 43.1 141.3)">C</text>
<text x="53.2" y="141.2" transform="rotate(-90 53.2 141.2)">B</text>
<text x="63.4" y="143.1" transform="rotate(-90 63.4 143.1)">DN</text>
<text x="73.5" y="142.8" transform="rotate(-90 73.5 142.8)">UP</text>
<text x="83.7" y="141.1" transform="rotate(-90 83.7 141.1)">P</text>
<text x="185" y="140.6">470nF X7R</text>
<text x="187.6" y="138.1">C43</text>
<text x="249.5" y="142.3">LEDB</text>
<text x="172.1" y="149.9">WF-4</text>
<text x="172.1" y="147.4">X5</text>
<text x="200" y="144.8">SDA</text>
<text x="250.8" y="144.8">CS</text>
<text x="150.5" y="151.2">BZ</text>
<text x="27.7" y="161.3">(X2)</text>
<text x="28.7" y="166.4">WF-6 (PLD-10)</text>
<text x="35.9" y="163.9">X2</text>
<text x="66.6" y="164.7">TAJB336K010RNJ</text>
<text x="71.6" y="162.1">C37</text>
<text x="152.6" y="165.1">R74</text>
<text x="153" y="163" transform="rotate(-90 153 163)">SV1</text>
<text x="171.6" y="163.9">R76</text>
<text x="172.1" y="166.9">4k7</text>
<text x="153" y="168.2">4k7</text>
<text x="167.8" y="172.8">R75</text>
<text x="66.2" y="179.1">470nF X7R</text>
<text x="73.9" y="176.6">C38</text>
<text x="103.5" y="176.6" transform="rotate(-90 103.5 176.6)">SCL</text>
<text x="106.1" y="176.6" transform="rotate(-90 106.1 176.6)">SDA</text>
<text x="108.6" y="176.6" transform="rotate(-90 108.6 176.6)">RES</text>
<text x="111.1" y="176.6" transform="rotate(-90 111.1 176.6)">DC</text>
<text x="120.9" y="179.1">C39</text>
<text x="135.3" y="179.1" transform="rotate(-90 135.3 179.1)">+3.3</text>
<text x="137.8" y="177.8" transform="rotate(-90 137.8 177.8)">SDA</text>
<text x="140.3" y="177.8" transform="rotate(-90 140.3 177.8)">SCL</text>
<text x="142.9" y="177.8" transform="rotate(-90 142.9 177.8)">DC</text>
<text x="145.4" y="177.8" transform="rotate(-90 145.4 177.8)">RES</text>
<text x="152.3" y="179.3" transform="rotate(-90 152.3 179.3)">+3.3</text>
<text x="161.2" y="176.9" transform="rotate(-90 161.2 176.9)">CS</text>
<text x="166.2" y="177.1" transform="rotate(-90 166.2 177.1)">KEY</text>
<text x="168.3" y="175.8">4k7</text>
<text x="99.7" y="180.4" transform="rotate(-90 99.7 180.4)">+3.3</text>
<text x="117" y="181.7">470nF X7R</text>
</g>
<g font-size="2.5" fill="#800000">
<text x="230.5" y="57.2">(Buzzer or Encoder)</text>
<text x="55.3" y="77.1" transform="rotate(-90 55.3 77.1)">B</text>
<text x="55.3" y="82.4" transform="rotate(-90 55.3 82.4)">G</text>
<text x="55.3" y="87.3" transform="rotate(-90 55.3 87.3)">A</text>
<text x="55.3" y="92.4" transform="rotate(-90 55.3 92.4)">R</text>
<text x="160.7" y="135.8">Sensor</text>
<text x="160.7" y="138.5">NTC 10k±2% 3950</text>
<text x="134" y="147.4">(Buzzer or Encoder)</text>
</g>
<g font-size="2.1" fill="#808080">
<text x="219.4" y="40.4">3</text>
<text x="219.4" y="42.9">2</text>
<text x="219.4" y="45.4">1</text>
<text x="254.3" y="48" transform="rotate(-90 254.3 48)">+</text>
<text x="254.3" y="52" transform="rotate(-90 254.3 52)">-</text>
<text x="152.7" y="67.6" transform="rotate(-90 152.7 67.6)">4</text>
<text x="155.2" y="67.6" transform="rotate(-90 155.2 67.6)">3</text>
<text x="157.8" y="67.6" transform="rotate(-90 157.8 67.6)">2</text>
<text x="160.3" y="67.6" transform="rotate(-90 160.3 67.6)">1</text>
<text x="153.8" y="75" transform="rotate(-90 153.8 75)">IP-</text>
<text x="156.3" y="75" transform="rotate(-90 156.3 75)">IP-</text>
<text x="158.9" y="75.8" transform="rotate(-90 158.9 75.8)">IP+</text>
<text x="161.4" y="75.8" transform="rotate(-90 161.4 75.8)">IP+</text>
<text x="115.9" y="87.3" transform="rotate(-90 115.9 87.3)">3</text>
<text x="120.9" y="87.3" transform="rotate(-90 120.9 87.3)">4</text>
<text x="136.2" y="86.1" transform="rotate(-90 136.2 86.1)">1</text>
<text x="141.2" y="86.1" transform="rotate(-90 141.2 86.1)">2</text>
<text x="153.8" y="85.4" transform="rotate(-90 153.8 85.4)">GND</text>
<text x="156.3" y="85.4" transform="rotate(-90 156.3 85.4)">FILT</text>
<text x="158.9" y="85.4" transform="rotate(-90 158.9 85.4)">VOUT</text>
<text x="161.4" y="85.4" transform="rotate(-90 161.4 85.4)">VCC</text>
<text x="240.4" y="88.6">1</text>
<text x="247.4" y="88.6">2</text>
<text x="152.7" y="91.2" transform="rotate(-90 152.7 91.2)">5</text>
<text x="155.2" y="91.2" transform="rotate(-90 155.2 91.2)">6</text>
<text x="157.8" y="91.2" transform="rotate(-90 157.8 91.2)">7</text>
<text x="160.3" y="91.2" transform="rotate(-90 160.3 91.2)">8</text>
<text x="115.9" y="101.9" transform="rotate(-90 115.9 101.9)">2</text>
<text x="120.9" y="101.9" transform="rotate(-90 120.9 101.9)">1</text>
<text x="136.2" y="100.6" transform="rotate(-90 136.2 100.6)">4</text>
<text x="141.2" y="100.6" transform="rotate(-90 141.2 100.6)">3</text>
<text x="243" y="101.3">39</text>
<text x="211.8" y="103.8">1</text>
<text x="211.8" y="106.4">2</text>
<text x="217.6" y="105">GND</text>
<text x="217.6" y="107.5">3V3</text>
<text x="231.7" y="102.4">P_GND</text>
<text x="233.7" y="107.5">IO23</text>
<text x="234" y="105">GND</text>
<text x="243" y="106.4">37</text>
<text x="243" y="103.8">38</text>
<text x="211.8" y="108.9">3</text>
<text x="211.8" y="111.5">4</text>
<text x="217.6" y="110">EN</text>
<text x="217.6" y="112.6">SENSOR_VP</text>
<text x="233.2" y="112.6">TXD0</text>
<text x="233.7" y="110">IO22</text>
<text x="243" y="108.9">36</text>
<text x="243" y="111.5">35</text>
<text x="211.8" y="114">5</text>
<text x="211.8" y="116.5">6</text>
<text x="211.8" y="119.1">7</text>
<text x="217.6" y="115.1">SENSOR_VN</text>
<text x="217.6" y="117.7">IO34</text>
<text x="233.1" y="115.1">RXD0</text>
<text x="233.7" y="117.7">IO21</text>
<text x="243" y="114">34</text>
<text x="243" y="116.5">33</text>
<text x="243" y="119.1">32</text>
<text x="211.8" y="121.6">8</text>
<text x="211.8" y="124.2">9</text>
<text x="217.6" y="120.2">IO35</text>
<text x="217.6" y="122.7">IO32</text>
<text x="217.6" y="125.3">IO33</text>
<text x="233.7" y="125.3">IO18</text>
<text x="233.7" y="122.7">IO19</text>
<text x="235.6" y="120.2">NC</text>
<text x="243" y="124.2">30</text>
<text x="243" y="121.6">31</text>
<text x="172.4" y="129.2">1</text>
<text x="172.4" y="126.7">2</text>
<text x="210.6" y="131.8">12</text>
<text x="210.6" y="126.7">10</text>
<text x="210.6" y="129.2">11</text>
<text x="217.6" y="127.8">IO25</text>
<text x="217.6" y="130.4">IO26</text>
<text x="233.7" y="130.4">IO17</text>
<text x="234.8" y="127.8">IO5</text>
<text x="243" y="126.7">29</text>
<text x="243" y="129.2">28</text>
<text x="243" y="131.8">27</text>
<text x="210.6" y="134.3">13</text>
<text x="210.6" y="136.9">14</text>
<text x="217.6" y="132.9">IO27</text>
<text x="217.6" y="135.4">IO14</text>
<text x="217.6" y="138">IO12</text>
<text x="233.7" y="132.9">IO16</text>
<text x="234.8" y="135.4">IO4</text>
<text x="234.8" y="138">IO0</text>
<text x="243" y="134.3">26</text>
<text x="243" y="136.9">25</text>
<text x="210.6" y="141.9">15</text>
<text x="217.6" y="143.1">GND</text>
<text x="234.8" y="143.1">IO2</text>
<text x="243" y="141.9">24</text>
<text x="27.6" y="144.5">1</text>
<text x="27.6" y="147">2</text>
<text x="27.6" y="149.6">3</text>
<text x="41.1" y="144.5">1</text>
<text x="41.1" y="147">2</text>
<text x="41.1" y="149.6">3</text>
<text x="210.6" y="144.5">16</text>
<text x="210.6" y="147">17</text>
<text x="210.6" y="149.6">18</text>
<text x="217.6" y="145.6">IO13</text>
<text x="217.6" y="148.1">SHD/SD2</text>
<text x="230.2" y="148.1">SDI/SD1</text>
<text x="233.7" y="145.6">IO15</text>
<text x="243" y="144.5">23</text>
<text x="243" y="147">22</text>
<text x="243" y="149.6">21</text>
<text x="27.6" y="152.1">4</text>
<text x="27.6" y="154.6">5</text>
<text x="41.1" y="152.1">4</text>
<text x="41.1" y="154.6">5</text>
<text x="159" y="150.9" transform="rotate(-90 159 150.9)">1</text>
<text x="161.6" y="150.9" transform="rotate(-90 161.6 150.9)">2</text>
<text x="164.1" y="150.9" transform="rotate(-90 164.1 150.9)">3</text>
<text x="166.6" y="150.9" transform="rotate(-90 166.6 150.9)">4</text>
<text x="210.6" y="152.1">19</text>
<text x="217.6" y="150.7">SWP/SD3</text>
<text x="217.6" y="153.2">SCS/CMD</text>
<text x="229.5" y="150.7">SDO/SD0</text>
<text x="230.2" y="153.2">SCK/CLK</text>
<text x="243" y="152.1">20</text>
<text x="41.1" y="157.2">6</text>
<text x="99.2" y="161.5" transform="rotate(-90 99.2 161.5)">GND</text>
<text x="101.7" y="161.5" transform="rotate(-90 101.7 161.5)">VCC</text>
<text x="104.3" y="161.5" transform="rotate(-90 104.3 161.5)">SCL</text>
<text x="106.8" y="161.5" transform="rotate(-90 106.8 161.5)">SDA</text>
<text x="109.4" y="161.5" transform="rotate(-90 109.4 161.5)">RES</text>
<text x="111.9" y="161.5" transform="rotate(-90 111.9 161.5)">DC</text>
<text x="114.4" y="161.5" transform="rotate(-90 114.4 161.5)">CS</text>
<text x="117" y="161.5" transform="rotate(-90 117 161.5)">BLK</text>
<text x="98.1" y="167.4" transform="rotate(-90 98.1 167.4)">1</text>
<text x="100.6" y="167.4" transform="rotate(-90 100.6 167.4)">2</text>
<text x="103.2" y="167.4" transform="rotate(-90 103.2 167.4)">3</text>
<text x="105.7" y="167.4" transform="rotate(-90 105.7 167.4)">4</text>
<text x="108.2" y="167.4" transform="rotate(-90 108.2 167.4)">5</text>
<text x="110.8" y="167.4" transform="rotate(-90 110.8 167.4)">6</text>
<text x="113.3" y="167.4" transform="rotate(-90 113.3 167.4)">7</text>
<text x="115.9" y="167.4" transform="rotate(-90 115.9 167.4)">8</text>
<text x="129.8" y="166.1" transform="rotate(-90 129.8 166.1)">1</text>
<text x="132.4" y="166.1" transform="rotate(-90 132.4 166.1)">2</text>
<text x="134.9" y="166.1" transform="rotate(-90 134.9 166.1)">3</text>
<text x="137.4" y="166.1" transform="rotate(-90 137.4 166.1)">4</text>
<text x="140" y="166.1" transform="rotate(-90 140 166.1)">5</text>
<text x="142.5" y="166.1" transform="rotate(-90 142.5 166.1)">6</text>
<text x="145.1" y="166.1" transform="rotate(-90 145.1 166.1)">7</text>
<text x="147.6" y="166.1" transform="rotate(-90 147.6 166.1)">8</text>
</g>
<g font-size="2" fill="#808080">
<text x="221.9" y="34.4">X3</text>
<text x="218.9" y="36.9">WF-3 (WF-2)</text>
</g>
<g font-size="1.8" fill="#800000">
<text x="203.2" y="46.7" transform="rotate(-90 203.2 46.7)">+</text>
<text x="201.3" y="59.8">2,2k</text>
<text x="244.5" y="59.8">2,2k</text>
<text x="205.1" y="66.1" transform="rotate(-90 205.1 66.1)">47k</text>
<text x="248.3" y="66.1" transform="rotate(-90 248.3 66.1)">47k</text>
<text x="172.7" y="96.2" transform="rotate(-90 172.7 96.2)">+</text>
<text x="205.7" y="103.4" transform="rotate(-90 205.7 103.4)">+</text>
<text x="81.1" y="167.1">+</text>
</g>
<g font-size="1.8" fill="#808080">
<text x="103.5" y="146.1">U9</text>
<text x="101" y="151.2">WF18FTLAADNN0</text>
</g>
</svg>
